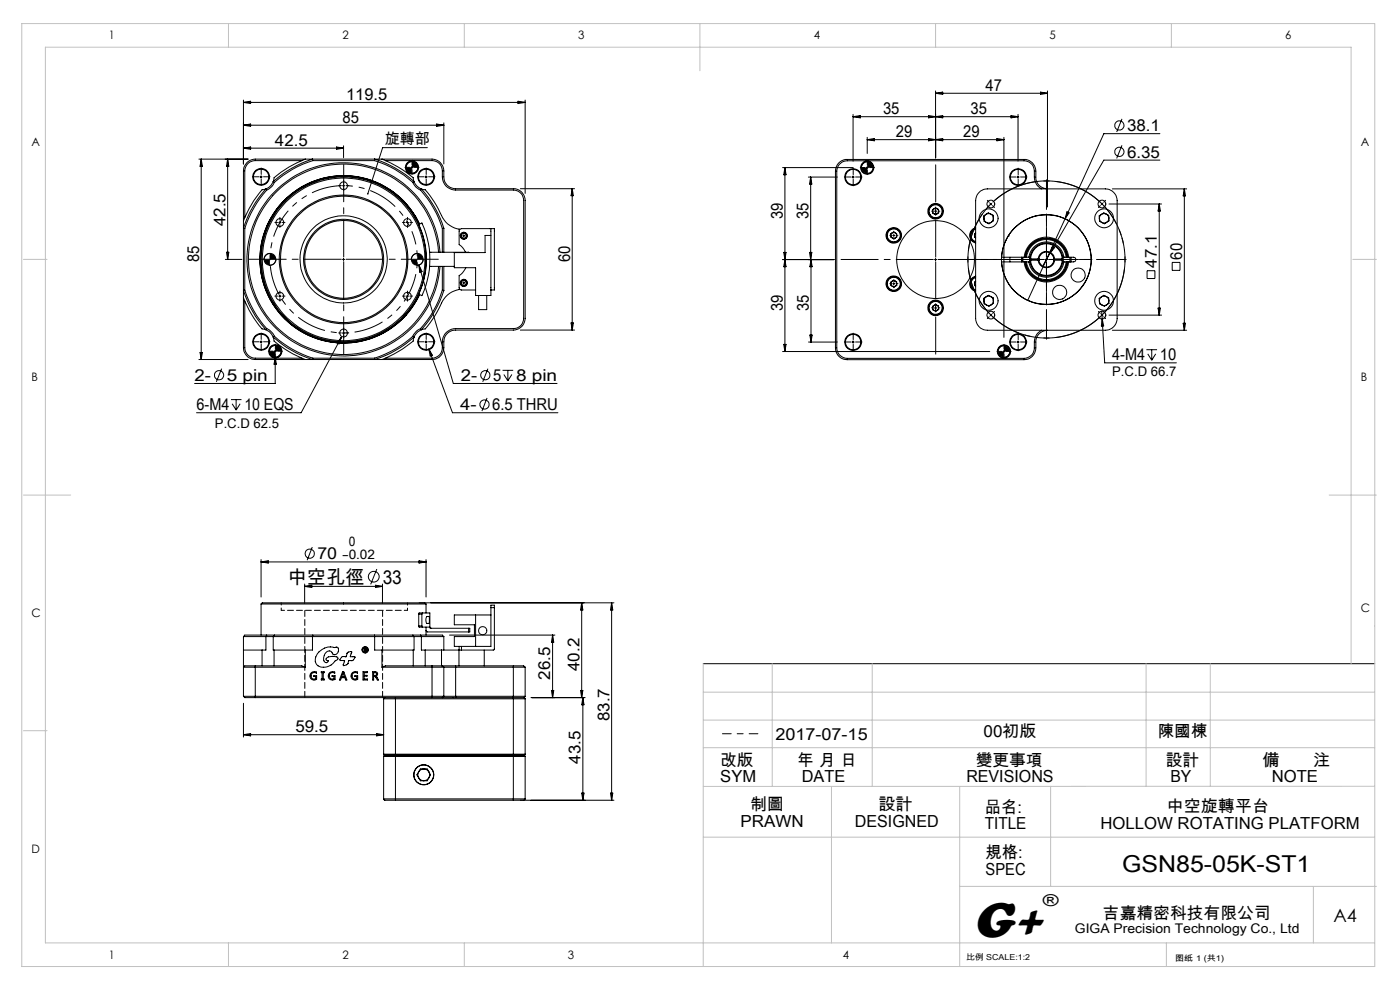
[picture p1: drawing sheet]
<svg xmlns="http://www.w3.org/2000/svg" width="297mm" height="210mm" viewBox="0 0 297 210" stroke-linecap="round" stroke-linejoin="round" font-family="sans-serif">
<g fill="none" stroke="#000" stroke-width=".21">
<path d="M198.5 19.3v14.2M198.5 19.8l1.5-.3v.5zM198.5 19.8h23.7M220.7 19.5l1.5 .3-1.5 .2zM222.2 19.3v24.6M42.2 33.8h10.4M42.7 33.8l.2 1.5h-.5zM42.7 33.8v42.5M48.3 33.8v21.2M48.3 33.8l.2 1.5h-.5zM51.6 31.4h21.3M51.6 31.4l1.6-.2v.5z"/>
<path d="M51.6 21.2v13.6M51.6 21.7l1.6-.2v.5zM51.6 26.6l1.6-.3v.5zM51.6 26.6h42.6M51.6 21.7h59.8M52.4 34.5l.6-.5 1.2-.2h37.5a2.53 2.53 0 0 1 2.5 2.5v1.2a2.47 2.47 0 0 0 2.5 2.5h12.2a2.47 2.47 0 0 1 2.5 2.5v25a2.53 2.53 0 0 1-2.5 2.5h-12.2a2.47 2.47 0 0 0-2.5 2.5 3.4 3.4 0 0 1-1.1 3.3l-.7 .4-.7 .1h-37.5a2.53 2.53 0 0 1-2.6-2.5v-37.5l.2-.8zM55.1 37.5h.5M55.4 37.3v.5M58 38.5a2.79 2.79 0 0 1-1.6 1.6M58 38.5l.2 .2M58.2 38.7a3 3 0 0 1-1.6 1.6M64 34.1h-9.8a2.2 2.2 0 0 0-2.3 2.2v9.8"/>
<path d="M64.8 33.8a20.2 20.2 0 0 0-6.7 4l-.1 .7M66.4 34.1a21.6 21.6 0 0 0-8.2 4.6M66.4 34.1l-.1-.3a23 23 0 0 0-8.3 4.7M66.4 34.1h13M71.4 31.2l1.5 .2-1.5 .3zM72.6 39.4h.5M72.9 30.9v2.5M72.9 39.1v.5M79.4 34.1a21.6 21.6 0 0 1 8.2 4.6M79.4 34.1l.1-.3a22.8 22.8 0 0 1 8.3 4.7M81 33.8a21.2 21.2 0 0 1 6.7 4l.1 .7M81.8 34.1h9.9a2.15 2.15 0 0 1 2.1 2.2 3.5 3.5 0 0 0 1.2 3.5l.8 .4 .9 .1h12.2a2.21 2.21 0 0 1 2.2 2.2v25a2.15 2.15 0 0 1-2.2 2.2h-12.2a2.83 2.83 0 0 0-2.9 2.8 2.82 2.82 0 0 1-1.1 3.2l-1 .3h-9.9"/>
<path d="M87.1 35.5h.5M87.4 35.3v.5M87.4 34.3a1.21 1.21 0 0 0-1.3 1.2M87.6 38.7a2.76 2.76 0 0 0 1.6 1.6M87.8 38.5a2.54 2.54 0 0 0 1.6 1.6M87.8 38.5l-.2 .2M88.7 35.5a1.26 1.26 0 0 1-1.3 1.3M90.1 37.5h.6M90.4 37.3v.5M90.7 31.3h-9.5l-3.2 9.8M92.6 26.3l1.6 .3-1.6 .2zM94.2 26.1v8.7"/>
<path d="M109.9 21.5l1.5 .2-1.5 .3zM111.4 21.2v19.8M166 35.6h15M166.5 35.6v39M166.5 35.6l.3 1.5h-.5zM171.5 37.6h6.1M172 37.6v17.5M172 37.6l.2 1.4h-.5zM180.7 37.6h.5M181 24.3v9.9M181 24.8h35M181 24.8l1.5-.3v.5z"/>
<path d="M181 37.3v.5M183.7 35.6h.5M184 29.1v3.5M184 29.6h29M184 29.6l1.5-.2v.5zM184 34.3h-.2a1.22 1.22 0 0 0-1.1 1.3M184 35.3v.5M185.2 35.6a1.33 1.33 0 0 1-1.2 1.2M197 29.4l1.5 .2-1.5 .3zM197 24.5l1.5 .3-1.5 .2zM198.5 24.8l1.5-.3v.5zM198.5 29.6l1.5-.2v.5z"/>
<path d="M211.5 29.4l1.5 .2-1.5 .3zM213 29.1v42.5M214.5 24.5l1.5 .3-1.5 .2zM215.7 37.6h.5M216 24.3v9.9M216 37.3v.5M238 30.8l-1.1 2.8M238 25.2l-1.1 2.8M246.1 34h-11.9l-13 22.4M246.1 28.4h-11.9l-16.2 35.3M47.8 55h3.5M48 53.5h.5l-.2 1.5z"/>
<path d="M51.9 48.5v13.1M56.4 40.1a22.8 22.8 0 0 0-4.8 8.3l.3 .1M56.4 40.1l-.7 .1a19 19 0 0 0-4.1 6.7M56.4 40.1l.2 .2M56.6 40.3a23.1 23.1 0 0 0-4.7 8.2M57.3 53.8h-.2a1.22 1.22 0 0 0-1.1 1.2M58.5 55v.2a1.29 1.29 0 0 1-1.2 1.1M59.1 47.2h.5M59.4 46.9v.5M60 42.8a17.7 17.7 0 0 1 29 4.7 17.7 17.7 0 0 0-25.7-7.4 17.7 17.7 0 0 0-3.9 26.4 17.7 17.7 0 0 0 26.7 .4 17.8 17.8 0 0 1-25.2 1.2 17.8 17.8 0 0 1-.9-25.3zM72.6 55h.5M72.9 54.8v.5"/>
<path d="M86.2 47.2h.5M86.4 46.9v.5M88.5 53.8h-.1a1.22 1.22 0 0 0-1.1 1.2M88.8 47.6l.7-.3a18.4 18.4 0 0 1 0 15.4l-.7-.3a17.6 17.6 0 0 0 0-14.8zM88.9 56.2l7.3 25.1h22M88.9 56.2l.6 1.4-.5 .1zM88.9 47.6a17.6 17.6 0 0 0-26.9-6.4 17.6 17.6 0 0 0 0 27.7 17.6 17.6 0 0 0 26.9-6.5M89.2 40.3a22.3 22.3 0 0 1 4.6 8.2M89.4 40.1a22.8 22.8 0 0 1 4.8 8.3M89.4 40.1l.7 .1a19.7 19.7 0 0 1 3.8 6 5.1 5.1 0 0 0 3.6 2.4M89.4 40.1l-.2 .2M89.8 55l-.1 .2a1.22 1.22 0 0 1-1.2 1.1"/>
<path d="M91.2 56.5h5.2M91.2 53.5l8.4 .1M93 53.5a20.2 20.2 0 0 0-29.7-16.2 20.2 20.2 0 0 0-2.8 33.7 20.2 20.2 0 0 0 32-11.1l.5-3.4M93.3 53.5a20.5 20.5 0 0 0-31.1-16 20.5 20.5 0 0 0 0 35 20.5 20.5 0 0 0 31.1-16M93.8 48.5v5M93.8 56.5v5.1M94.2 48.4v5.1M94.2 56.5v5.1M94.2 48.4l-.4 .1M98.1 50h.5M98.1 60h.5M98.4 49.8v.5"/>
<path d="M98.4 59.8v.5M98.8 56.8l-.7 1-.7 .7 .1 2.8 .3 .2h3.1M104.1 48.5h.8v13h-.8M104.1 48.5v13M104.1 48.5l-6.5 .1-.2 .3v3l.7 .6 .7 1M104.1 49.9h-1.2v3.7h-6.5v3.2h4.5v5.9h3.2v-1.2M110.4 40h11.5M121.4 40l.2 1.5h-.5zM121.4 40v30M166 55.1h10.9M166.3 53.5l.5 3.1h-.5l.5-3.1zM171.7 53.5h.5l-.2 1.6z"/>
<path d="M172 55.1v17.5M172 55.1l.3 1.5h-.5zM188.9 49.6l.7-.4 .6 .4 .1 .7-.6 .4-.7-.4zM188.9 59.9l.7-.4 .6 .3 .1 .7-.6 .4-.7-.3zM189.4 49.9h.5M189.6 49.7v.5M189.6 59.9v.5M197.8 44.5l.6-.4 .7 .3v.7l-.6 .4-.6-.3zM198.2 55.1h.5M198.2 44.8h.5M198.5 44.5v.6M198.5 54.8v.5"/>
<path d="M206.7 49.6l.3-.1-.3 .4 .3 .5-.2-.1zM207 48.3a1.65 1.65 0 0 0-1.3 1.6 1.65 1.65 0 0 0 1.3 1.6M207 58.6a1.65 1.65 0 0 0-1.3 1.6 1.65 1.65 0 0 0 1.3 1.6M207 58.7a1.5 1.5 0 0 0-1.1 1.5 1.5 1.5 0 0 0 1.1 1.4M207 48.5a1.5 1.5 0 0 0-1.1 1.4 1.5 1.5 0 0 0 1.1 1.5M207 58.9a1.38 1.38 0 0 0-1 1.3 1.38 1.38 0 0 0 1 1.3M207 48.6a1.38 1.38 0 0 0-1 1.3 1.38 1.38 0 0 0 1 1.4M208 40.5l.7-.3 .8-.1h25a2.53 2.53 0 0 1 2.5 2.5v24.9a2.53 2.53 0 0 1-2.5 2.6h-25a2.53 2.53 0 0 1-2.5-2.6v-24.9l.3-1.2zM208.7 45.8l1-.7 1 .6v1.1l-.9 .7-1-.6zM210 43.1l.4 .4M210.4 43.1l-.4 .4M213.4 51v.1"/>
<path d="M213.9 50.1h.1M214.2 54.6v1M216.7 54.6v1zM217 54.6v1M217.3 54.6a4.7 4.7 0 0 1 4.7-4.3 4.7 4.7 0 0 1 4.7 4.3M217.3 55.6a4.7 4.7 0 0 0 4.7 4.2 4.7 4.7 0 0 0 4.7-4.2M217.5 55.6a4.5 4.5 0 0 0 4.5 3.9 4.5 4.5 0 0 0 4.4-3.9M217.5 54.6a4.5 4.5 0 0 1 4.5-4 4.5 4.5 0 0 1 4.4 4M217.8 55.6a4.2 4.2 0 0 0 4.2 3.7 4.2 4.2 0 0 0 4.2-3.7M217.8 54.6a4.2 4.2 0 0 1 4.2-3.8 4.2 4.2 0 0 1 4.2 3.8M218.3 55.6a3.8 3.8 0 0 0 3.7 3.2 3.8 3.8 0 0 0 3.7-3.2M218.3 54.6a3.8 3.8 0 0 1 3.7-3.3 3.8 3.8 0 0 1 3.7 3.3"/>
<path d="M218.5 55.2a3.5 3.5 0 0 0 3.5 3.4 3.5 3.5 0 0 0 3.5-3.4M218.5 54.9a3.5 3.5 0 0 1 3.5-3.3 3.5 3.5 0 0 1 3.5 3.3M218.5 54.9v.3M218.5 55.2h1.9M218.5 54.9h1.9M218.5 54.6h-5.9a8.5 8.5 0 0 1 2.5-6.1 9.5 9.5 0 0 1 15 1.6 9.5 9.5 0 0 1-5.3 14 9.5 9.5 0 0 1-12.3-8.5h6M218.7 55.2a3.3 3.3 0 0 0 3.3 3.2 3.3 3.3 0 0 0 3.3-3.2M218.7 54.9a3.3 3.3 0 0 1 3.3-3.2 3.3 3.3 0 0 1 3.3 3.2M220.2 55.2a1.73 1.73 0 0 0 1.8 1.6 1.73 1.73 0 0 0 1.7-1.6M220.2 54.9a1.73 1.73 0 0 1 1.8-1.6 1.73 1.73 0 0 1 1.7 1.6M220.4 55.2a1.57 1.57 0 0 0 1.6 1.5 1.57 1.57 0 0 0 1.6-1.5M220.4 54.9a1.57 1.57 0 0 1 1.6-1.4 1.57 1.57 0 0 1 1.6 1.4"/>
<path d="M220.4 54.9v.3M221 40.1a2.73 2.73 0 0 1-1.6-2.5 2.97 2.97 0 0 0-.7-3l-.7-.4-.8-.1h-37.5a2.27 2.27 0 0 0-2.2 2.2v37.5a2.21 2.21 0 0 0 2.2 2.2h37.5a2.21 2.21 0 0 0 2.2-2.2 3.4 3.4 0 0 1 1.5-3.7h.1M221.7 55.1h.5M222 54.8v.5M222.2 40.1a2.47 2.47 0 0 1-2.5-2.5 3.3 3.3 0 0 0-1-3.3l-1.1-.5h-37.9a2.47 2.47 0 0 0-2.5 2.5v37.5a2.47 2.47 0 0 0 2.5 2.5h37.5a2.47 2.47 0 0 0 2.5-2.5 3.1 3.1 0 0 1 1.1-3.3l1.4-.4M223.3 52.3l.4 .2-.9 1.2zM223.6 54.9v.3M223.6 55.2h1.9M223.6 54.9h1.9M225.5 54.6h2.2a.49 .49 0 0 1 .5 .5 .49 .49 0 0 1-.5 .5h-2.2M225.5 54.9v.3M226.3 44.9l.5 .2-.8 1.3z"/>
<path d="M226.9 55.6h.1M226.9 54.6v1M227.2 54.6v1M233.2 45.8l1-.7 1 .6 .1 1.1-1 .7-1-.6zM235.3 43.3h11.1M236 40.1h15.7M243.3 57.4h1.7v1.7h-1.7zM245.9 43.3v23.5M245.9 43.3l.3 1.5h-.5zM248.7 55.7h1.6v1.7h-1.6zM251.2 40.1v30M251.2 40.1l.3 1.4h-.5z"/>
<path d="M42.2 76.3h10.4M42.4 74.8h.5l-.2 1.5zM47 78.2l-1.1 2.8M51.6 63.1a20.2 20.2 0 0 0 4.1 6.7l.7 .1M51.9 61.6a22.3 22.3 0 0 0 4.7 8.1M51.9 61.6h-.3a23 23 0 0 0 4.8 8.3M51.9 63.9v9.9a2.27 2.27 0 0 0 2.3 2.2h9.8M55.1 72.5h.5M55.4 72.3v.5M56.4 69.9a3.1 3.1 0 0 1 1.6 1.6M56.6 69.7a3.4 3.4 0 0 1 1.6 1.6M56.6 69.7l-.2 .2"/>
<path d="M58 71.5a23 23 0 0 0 8.3 4.8l.1-.3M58 71.5l.1 .7a19.8 19.8 0 0 0 6.7 4.1M58.1 74.5h.5M58.2 71.3a22.3 22.3 0 0 0 8.2 4.7M58.2 71.3l-.2 .2M58.4 75.8v5.5h-17.1M58.4 75.8l.2 1.4h-.5zM58.4 74.3v.5M58.4 73.3h-.2a1.22 1.22 0 0 0-1.1 1.2M59.1 62.8h.5M59.4 62.6v.5M59.7 74.5a1.26 1.26 0 0 1-1.3 1.3"/>
<path d="M66.4 76h13M72.4 71.5l-8.5 16.1h-22.2M72.4 71.5l-.5 1.4-.4-.2zM72.6 70.7h.5M72.9 70.4v.5M86.2 62.8h.5M86.4 62.6v.5M87.6 71.3a22.3 22.3 0 0 1-8.2 4.7M87.6 71.3l.2 .2M87.8 71.5a22.8 22.8 0 0 1-8.3 4.8l-.1-.3M87.8 71.5l-.1 .7a19.8 19.8 0 0 1-6.7 4.1M89 62.5l-1.6 2.8-1.3 1.6"/>
<path d="M89.2 69.7a3 3 0 0 0-1.6 1.6M89.2 69.7l.2 .2M89.4 69.9a2.79 2.79 0 0 0-1.6 1.6M90.1 72.5h.6M90.4 72.3v.5M91 74l5 13.6h22.4M91 74l.7 1.3-.4 .2zM93.8 61.6a21.6 21.6 0 0 1-4.6 8.1M93.8 61.6h.4M94.2 61.6a23 23 0 0 1-4.8 8.3M97.5 61.4a5.3 5.3 0 0 0-4.2 3.6 18.1 18.1 0 0 1-3.2 4.8l-.7 .1M101.5 62.7v3h1.8v-3"/>
<path d="M103.5 78.2l-1.1 2.8M106.6 78.6h2.3M106.9 79.4l.8 1.4M107.7 78.6v2.2M108.6 79.4l-.9 1.4M110.4 70h11.5M121.1 68.5h.5l-.2 1.5zM166 74.6h44M166.3 73.1h.5l-.3 1.5zM171.5 72.6h6.1M171.8 71.1h.5l-.3 1.5zM180.7 72.6h.5"/>
<path d="M181 72.3v.5M189.4 60.2h.5M197.8 65l.6-.4 .7 .3v.7l-.6 .4-.6-.3zM198.2 65.3h.5M198.5 65v.6M207 60.7l-.3-.4 .3-.6-.3 .2 .1 .7 .2 .1M208.7 63.3l1-.7 1 .6v1.1l-.9 .7-1-.6zM212.7 74.6h.5M213 73.3h-.2a1.22 1.22 0 0 0-1.1 1.3M213 74.3v.5M214.2 74.6v.1a1.22 1.22 0 0 1-1.2 1.1M215.7 72.6h.5"/>
<path d="M216 72.3v.5M233.2 63.3l1-.7 1 .6 .1 1.1-1 .7-1-.6zM233.7 66l.1 1.7M233.8 67.7l.6 9.3h15.2M233.8 67.7l.3 1.4-.5 .1zM235.3 66.8h11.1M236 70.1h15.7M243.2 74.2h2.3M243.5 75.1l.8 1.3M244.3 74.2v2.2M245.2 75.1l-.9 1.3M245.7 65.4h.5l-.3 1.4z"/>
<path d="M251 68.6h.5l-.3 1.5zM49 84.8h2.2M49.2 85.6l.9 1.4M50.1 84.8v2.2M50.9 85.6l-.8 1.4M103.3 84.4l-1.1 2.8M55.4 118.7v7.9M55.4 119.2h35M55.4 119.2l1.5-.3v.5zM66.3 116.1l-1.1 2.7M88.9 118.9l1.5 .3-1.5 .2zM90.4 118.7v7.9"/>
<path d="M51.6 135h4.8M51.6 137.9h4M51.6 135v12.7M55.4 128.1a1.8 1.8 0 0 1 1.6-.2h33.1l.3 .2M55.4 128.1h35M55.4 128.1v6.6M55.6 137.9v3.3M56.4 135v2.9h-.8M56.4 135h1.6M56.6 134.7h1.6M56.6 134.7h-4.7l-.3 .3M56.6 134.7l-.2 .3"/>
<path d="M58 135h8.3M58 135v2.9h.1M58.1 137.9h6.7M58.1 137.9v3.3M58.2 134.7h8.2M58.2 134.7l-.2 .3M64.6 123.9v4.1M64.6 124.4h16.5M64.6 124.4l1.5-.3v.5zM64.8 137.9v3.6M66.3 135v2.9h-1.5M66.3 135h13.2"/>
<path d="M66.4 134.7h13M66.4 134.7l-.1 .3M67.7 138.3a3.7 3.7 0 0 1 3.5-1h.2a.87 .87 0 0 1 .4 .9 .87 .87 0 0 1-.9 .7l-.2-.1a.96 .96 0 0 0-.8-.7 .96 .96 0 0 0-1 .6 1.16 1.16 0 0 0 .3 1.9l.3-.1 .1-.3-.3-.2-.1-.2a1.26 1.26 0 0 1 1.4-.6l.8 .1 .3 .2a.82 .82 0 0 1-.7 .8 2.53 2.53 0 0 1-3.9 .5l-.2-.4a2.44 2.44 0 0 1 .8-2.1zM72.5 139.4l.3-.1a.56 .56 0 0 0 .7-.1 .56 .56 0 0 0 .1-.6l.3-.3 .7-.1-.3 1.1h1a.97 .97 0 0 1-1.3 .8l-.1 .2a.89 .89 0 0 1-1.1 .8l.3-.9-1-.1v-.1zM73.3 139.3h.1M77.2 137.4l.6 .1v.3l-.3 .1 .3 .3-.4-.3-.1 .3h-.1zM77.3 137.5h.3a.19 .19 0 0 1 0 .3 .19 .19 0 0 1-.3 0zM79.4 134.7h8.2M79.4 134.7l.1 .3M79.5 135h8.3M79.5 135v2.9h1.5M79.7 124.1l1.4 .3-1.4 .2z"/>
<path d="M79.9 120.7l-1.3 3.3M81 137.9h6.7M81 137.9v3.6M81.1 123.9v4.1M87.6 134.7h1.6M87.6 134.7l.2 .3M87.7 137.9v3.3M87.8 135h1.6M87.8 135v2.9h-.1M88.8 132.8l.1 .2h.7M88.8 130.3h.7M88.8 132.8h.7"/>
<path d="M88.8 130.3v2.5M88.9 127.9h41.3M89.2 134.7h4.6l.4 .3M89.2 134.7l.2 .3M89.4 135v2.9h.8M89.4 135h4.8M89.5 132.8l.1 .2M89.5 130.3v2.5M89.6 130l-.1 .3M89.6 130h-.7l-.1 .3M89.6 130h1.6v3M89.6 133h1.6"/>
<path d="M90.2 137.9h3.5M90.2 137.9v3.3M90.4 133.8l.2 .2h8.8M90.4 128.1v1.9M90.4 133v1.7M90.5 130.8h.5l.1 .2a1.18 1.18 0 0 1-.2 1.2h-.1a.33 .33 0 0 1-.4-.3zM91.2 133l.1 .3h8.1M91.2 133h.1M91.2 133l.3 .3M93.7 137.9h3.7M93.7 137.9v3.3M94.2 135v2.9"/>
<path d="M95.4 134.7h22.3M97.4 137.9h.5M97.4 137.9v3.3M97.4 137.1h.5M97.4 137.1v.8M97.9 137.1v.8M99.4 133.3h.3v.7h-.3M99.4 133.3v.7M100.9 130.4v6.7M102.7 137.9v3.3M104.1 128.9v-.5h.8v.5M104.1 128.9v8.2h-6.2"/>
<path d="M104.1 130.4h-7.7v2.1h4.2v2.5h-4.2v2.1h1M104.1 128.9h.8M104.9 128.9l-.1 8.9-6.9 .1M117.2 134.7v13.3M117.2 134.7l.3 1.5h-.5zM123.4 127.9v20.1M123.4 127.9l.2 1.5h-.4zM129.8 127.9l.2 1.5h-.5zM129.8 127.9v41.8M51.6 149.2v7.1M51.6 155.8l1.6-.2v.5zM51.6 155.8h29.8"/>
<path d="M51.6 147.7l.3 .3h2.3M51.6 147.7h42.6M54.2 141.2h9.8l.8 .3M54.2 141.2h-2.3l-.3 .3h13.2M54.2 148h37.5M54.2 141.2v6.8M66.1 142.7l.8-.2h.2v.3a.7 .7 0 0 0-1.1 .4 .7 .7 0 0 0 1 .8v-.5h-.4v-.2h.6v.8a.91 .91 0 0 1-1.3-.2 .91 .91 0 0 1 .2-1.2zM68.2 142.5h.6v.2h-.2v1.3h.2v.2h-.6v-.2h.1v-1.3h-.1zM70 142.7l.8-.2h.2v.3a.7 .7 0 0 0-1.1 .4 .7 .7 0 0 0 .9 .8v-.5h-.4v-.2h.7v.8a.92 .92 0 0 1-1.3-.2 .92 .92 0 0 1 .2-1.2zM72.7 142.5h.2l.7 1.7h-.3l-.1-.5h-.8l-.2 .5h-.2zM72.8 142.7h.1M72.8 142.7l.3 .8h-.6z"/>
<path d="M74.8 142.7l.8-.2h.2v.3a.71 .71 0 0 0-1.1 .4 .71 .71 0 0 0 1 .8v-.5h-.4v-.2h.6v.8a.91 .91 0 0 1-1.3-.2 .91 .91 0 0 1 .2-1.2zM77 142.5h.9v.2h-.6v.6h.6v.1h-.6v.6h.7v.2h-1zM79.1 142.5h.5a.47 .47 0 0 1 .5 .2 .47 .47 0 0 1-.1 .6l-.3 .1 .6 .8h-.3l-.4-.7h-.3v.7h-.2zM79.3 142.7h.3a.3 .3 0 0 1 .3 .3 .3 .3 0 0 1-.3 .3h-.3zM79.7 143.4h.1M79.9 155.6l1.5 .2-1.5 .3zM81 141.5h13.2M81.4 160h2.5M81.4 160l.2 .2M81.4 148.2h2.5M81.4 148.2v11.8M81.6 148l-.2 .2"/>
<path d="M83.9 160v.2M83.9 148v.2M83.9 148.2v11.8M83.9 148.2h25M83.9 160h25M91.7 141.2h-9.9l-.8 .3M91.7 148h2.1M91.7 141.2h2.1M91.7 141.2v6.8M93.8 148h15.1M93.8 141.2h2.9M93.8 141.2l.4 .3"/>
<path d="M94.2 141.5h17.2M94.2 147.7h17.2M94.2 141.5v6.2M94.2 147.7l-.4 .3M96.7 141.2h12.2M96.7 141.2v6.8M108.9 148v.2M108.9 160v.2M108.9 148.2h2.5M108.9 148h2.3l.2 .2M108.9 160h2.5M108.9 141.2h.7a2.1 2.1 0 0 1 1.8 .3"/>
<path d="M108.9 141.2v6.8M108.9 148.2v11.8M111.4 160l-.2 .2M111.4 141.5v6.2M111.4 148.2v11.8M111.4 147.7l-.3 .3M112.6 148h11.5M117 146.5h.5l-.3 1.5zM123.2 146.5h.4l-.2 1.5zM123.6 148v21.7M123.6 148l.3 1.5h-.5zM149.2 140.8h142.4"/>
<path d="M81.4 169.5l.2 .2h2.3M81.4 169.5h2.5M81.4 160.5h2.5M81.4 160.5v9M81.6 160.2h2.3M81.6 160.2l-.2 .3M83.9 169.5v.2M83.9 160.2v.3M83.9 169.7h25M83.9 169.5h25M83.9 160.5v9M83.9 160.5h25"/>
<path d="M83.9 160.2h25M89.2 163.1h1.4l.7 1.3-.7 1.2h-1.4l-.8-1.2zM108.9 169.5v.2M108.9 160.2v.3M108.9 160.2h2.3M108.9 160.5h2.5M108.9 169.5h2.5M108.9 160.5v9M110.4 169.7h19.8M111.2 160.2l.2 .3M111.4 169.5l-.2 .2h-2.3M111.4 160.5v9"/>
<path d="M123.4 168.2h.5l-.3 1.5zM129.5 168.2h.5l-.2 1.5z"/>
<circle cx="55.4" cy="37.5" r="1.63"/>
<circle cx="55.4" cy="37.5" r="1.79"/>
<circle cx="72.9" cy="39.4" r=".82"/>
<circle cx="87.4" cy="35.5" r="1.25"/>
<circle cx="87.4" cy="35.5" r="1.39"/>
<circle cx="90.4" cy="37.5" r="1.63"/>
<circle cx="90.4" cy="37.5" r="1.79"/>
<circle cx="181" cy="37.6" r="1.63"/>
<circle cx="181" cy="37.6" r="1.78"/>
<circle cx="184" cy="35.6" r="1.41"/>
<circle cx="184" cy="35.6" r="1.26"/>
<circle cx="216" cy="37.6" r="1.63"/>
<circle cx="216" cy="37.6" r="1.78"/>
<circle cx="237.5" cy="32.2" r=".98"/>
<circle cx="237.5" cy="26.6" r=".98"/>
<circle cx="57.3" cy="55" r="1.24"/>
<circle cx="59.4" cy="47.2" r=".83"/>
<circle cx="72.9" cy="55" r="13.7"/>
<circle cx="72.9" cy="55" r="8.3"/>
<circle cx="72.9" cy="55" r="17.3"/>
<circle cx="72.9" cy="55" r="17.5"/>
<circle cx="72.9" cy="55" r="8.5"/>
<circle cx="72.9" cy="55" r="13.4"/>
<circle cx="72.9" cy="55" r="9.2"/>
<circle cx="86.4" cy="47.2" r=".83"/>
<circle cx="88.5" cy="55" r="1.24"/>
<circle cx="98.4" cy="50" r=".74"/>
<circle cx="98.4" cy="50" r=".52"/>
<circle cx="98.4" cy="50" r=".66"/>
<circle cx="189.6" cy="49.9" r="1.65"/>
<circle cx="189.6" cy="49.9" r=".62"/>
<circle cx="189.6" cy="49.9" r="1.38"/>
<circle cx="189.6" cy="49.9" r="1.49"/>
<circle cx="198.5" cy="55.1" r="8.2"/>
<circle cx="198.5" cy="44.8" r="1.65"/>
<circle cx="198.5" cy="44.8" r="1.37"/>
<circle cx="198.5" cy="44.8" r=".61"/>
<circle cx="198.5" cy="44.8" r="1.5"/>
<circle cx="209.7" cy="46.3" r="1"/>
<circle cx="209.7" cy="46.3" r="2"/>
<circle cx="210.2" cy="43.3" r=".82"/>
<circle cx="222" cy="55.1" r="9.5"/>
<circle cx="228.7" cy="58.4" r="1.5"/>
<circle cx="233.8" cy="43.3" r=".82"/>
<circle cx="234.2" cy="46.3" r="1"/>
<circle cx="234.2" cy="46.3" r="2"/>
<circle cx="46.5" cy="79.6" r=".98"/>
<circle cx="55.4" cy="72.5" r="1.63"/>
<circle cx="55.4" cy="72.5" r="1.78"/>
<circle cx="58.4" cy="74.5" r="1.41"/>
<circle cx="58.4" cy="74.5" r="1.25"/>
<circle cx="59.4" cy="62.8" r=".83"/>
<circle cx="72.9" cy="70.6" r=".82"/>
<circle cx="86.4" cy="62.8" r=".83"/>
<circle cx="90.4" cy="72.5" r="1.63"/>
<circle cx="90.4" cy="72.5" r="1.78"/>
<circle cx="98.4" cy="60" r=".67"/>
<circle cx="98.4" cy="60" r=".75"/>
<circle cx="98.4" cy="60" r=".51"/>
<circle cx="103" cy="79.6" r=".98"/>
<circle cx="181" cy="72.6" r="1.63"/>
<circle cx="181" cy="72.6" r="1.78"/>
<circle cx="189.6" cy="60.2" r="1.65"/>
<circle cx="189.6" cy="60.2" r="1.38"/>
<circle cx="189.6" cy="60.2" r="1.5"/>
<circle cx="189.6" cy="60.2" r=".63"/>
<circle cx="198.5" cy="65.3" r="1.38"/>
<circle cx="198.5" cy="65.3" r="1.65"/>
<circle cx="198.5" cy="65.3" r="1.5"/>
<circle cx="198.5" cy="65.3" r=".62"/>
<circle cx="209.7" cy="63.8" r="1"/>
<circle cx="209.7" cy="63.8" r="2"/>
<circle cx="210.2" cy="66.8" r=".82"/>
<circle cx="213" cy="74.6" r="1.41"/>
<circle cx="213" cy="74.6" r="1.25"/>
<circle cx="216" cy="72.6" r="1.63"/>
<circle cx="216" cy="72.6" r="1.78"/>
<circle cx="224.8" cy="62" r="1.51"/>
<circle cx="233.8" cy="66.8" r=".82"/>
<circle cx="234.2" cy="63.8" r="1"/>
<circle cx="234.2" cy="63.8" r="2"/>
<circle cx="102.8" cy="85.8" r=".98"/>
<circle cx="65.7" cy="117.5" r=".98"/>
<circle cx="77.5" cy="137.8" r=".61"/>
<circle cx="77.5" cy="137.8" r=".67"/>
<circle cx="79.3" cy="122.3" r="1.14"/>
<circle cx="102.4" cy="133.8" r=".87"/>
<circle cx="89.9" cy="164.4" r="2.12"/>
<circle cx="89.9" cy="164.4" r="1.24"/>
<circle cx="89.9" cy="164.4" r="2.1"/>
</g>
<path d="M237.9 50.2a16.7 16.7 0 0 0-27.8-6.8 16.7 16.7 0 0 0 7.4 27.7 16.7 16.7 0 0 0 20.7-19.8l-.3-1.1" fill="none" stroke="#000" stroke-width=".21" stroke-dasharray="30.5 1.3 1.3 1.3" stroke-dashoffset="-2.8" stroke-linecap="butt"/>
<path d="M233.8 43.3l-.2-.2M233.8 43.3l.2 .1M210.2 66.8l.2 .2M210.2 66.8l-.2-.2M233.8 66.8l.2-.2M233.8 66.8l-.2 .2" fill="none" stroke="#000" stroke-width=".21" stroke-dasharray="30.5 1.3 1.3 1.3" stroke-linecap="butt"/>
<path d="M209.9 43.6a16.7 16.7 0 0 0 0 22.9M233.4 42.9a16.7 16.7 0 0 0-22.8 0M210.6 67.2a16.7 16.7 0 0 0 22.8 0M234.1 66.5a16.7 16.7 0 0 0 0-22.9" fill="none" stroke="#000" stroke-width=".21" stroke-dasharray="30.5 1.3 1.3 1.3" stroke-dashoffset="19.8" stroke-linecap="butt"/>
<path d="M87.9 50.4a15.6 15.6 0 0 0-26.2-6.3 15.6 15.6 0 0 0 7 25.9 15.6 15.6 0 0 0 19.4-18.5l-.2-1.1" fill="none" stroke="#000" stroke-width=".21" stroke-dasharray="6.3 1.3 1.3 1.3 1.3 1.3" stroke-dashoffset="4.9" stroke-linecap="butt"/>
<path d="M153.3 155.6h7.5" fill="none" stroke="#000" stroke-width=".21" stroke-dasharray="30.5 1.3 1.3 1.3" stroke-dashoffset="28.6"/>
<path d="M221.5 55h-9.2M222 54.5v-9.1M222 55.5v9.2M222.5 55h9.1" fill="none" stroke="#000" stroke-width=".21" stroke-dasharray="30.5 1.3 1.3 1.3" stroke-dashoffset="27.8"/>
<path d="M72.4 55h-19.6M72.9 54.5v-19.6M72.9 55.5v19.6M73.4 55h19.6M198 55h-19.6M198.5 54.5v-19.5M198.5 55.5v19.6M199 55h19.6" fill="none" stroke="#000" stroke-width=".21" stroke-dasharray="30.5 1.3 1.3 1.3" stroke-dashoffset="22.6"/>
<g fill="none" stroke="#000" stroke-width=".21" stroke-dasharray="30.5 1.3 1.3 1.3">
<path d="M54.9 37.5h-1.4M55.4 37v-1.4M55.4 38v1.4M55.9 37.5h1.4M72.4 39.4h-.6M72.9 38.9v-.6M72.9 39.9v.5M73.4 39.4h.6M86.9 35.5h-1M87.4 35v-1M87.4 36v1M87.9 35.5h1"/>
<path d="M89.9 37.5h-1.4M90.4 37v-1.4M90.4 38v1.4M90.9 37.5h1.4M180.5 37.5h-1.4M181 37v-1.3M181 38v1.4M181.5 37.5h1.4M183.5 35.5h-1M184 35v-1M184 36v1M184.5 35.5h1"/>
<path d="M215.5 37.5h-1.4M216 37v-1.3M216 38v1.4M216.5 37.5h1.4M58.9 47.2h-.6M59.4 46.7v-.6M59.4 47.7v.6M59.9 47.2h.6M85.9 47.2h-.5M86.4 46.7v-.6M86.4 47.7v.6M86.9 47.2h.6"/>
<path d="M97.9 50h-.2M97.9 60h-.2M98.4 49.5v-.3M98.4 50.5v.3M98.4 59.5v-.3M98.9 50h.3M98.9 60h.3M189.1 49.9h-.4M189.6 59.7v-.4M189.6 49.4v-.4M189.6 50.4v.4M190.1 49.9h.4"/>
<path d="M198 44.8h-.4M198.5 44.3v-.4M198.5 45.3v.4M199 44.8h.4M209.9 42.9l-.4-.4M210.6 43.6l.4 .4M222 55v-.2M222 55h-.3M222 55v.3M222 55h.2M233.4 43.6l-.4 .4M233.8 43.3l.2-.2"/>
<path d="M233.8 43.3l-.2 .1M234.1 42.9l.4-.4M54.9 72.5h-1.4M55.4 72v-1.4M55.4 73v1.4M55.9 72.5h1.4M57.9 74.5h-1M58.4 74v-1M58.4 75v1M58.9 62.8h-.6M58.9 74.5h1M59.4 62.3v-.6"/>
<path d="M59.4 63.3v.6M59.9 62.8h.6M72.4 70.6h-.6M72.9 70.1v-.6M72.9 71.1v.6M73.4 70.6h.6M85.9 62.8h-.5M86.4 62.3v-.6M86.4 63.3v.6M86.9 62.8h.6M89.9 72.5h-1.4M90.4 72v-1.4"/>
<path d="M90.4 73v1.4M90.9 72.5h1.4M98.4 60.5v.3M180.5 72.5h-1.4M181 72v-1.3M181 73v1.4M181.5 72.5h1.4M189.1 60.2h-.4M189.6 60.7v.3M190.1 60.2h.4M198 65.3h-.4M198.5 64.8v-.4"/>
<path d="M198.5 65.8v.4M199 65.3h.4M209.9 67.2l-.4 .4M210.2 66.8l-.2 .2M210.2 66.8l.2-.1M210.6 66.5l.4-.4M212.5 74.5h-1M213 74v-1M213 75v1M213.5 74.5h1M215.5 72.5h-1.4M216 72v-1.3"/>
<path d="M216 73v1.4M216.5 72.5h1.4M233.4 66.5l-.4-.4M233.8 66.8l.2 .2M233.8 66.8l-.2-.1M234.1 67.2l.4 .4"/>
</g>
<path d="M221.5 55h-16.4M222 54.5v-16.4M222 55.5v16.5M222.5 55h16.4" fill="none" stroke="#000" stroke-width=".21" stroke-dasharray="30.5 1.3 1.3 1.3" stroke-dashoffset="24.2"/>
<path d="M59.7 127.9v1.6M86.4 129.5v-1.6" fill="none" stroke="#000" stroke-width=".21" stroke-dasharray="1.3 .6" stroke-dashoffset=".8"/>
<path d="M59.7 129.5h26.7" fill="none" stroke="#000" stroke-width=".21" stroke-dasharray="1.3 .6" stroke-dashoffset=".6"/>
<path d="M64.7 129.5v18.5M81.2 129.5v18.5" fill="none" stroke="#000" stroke-width=".21" stroke-dasharray="1.3 .6"/>
<g fill="none" stroke="#c0c0c0" stroke-width=".21">
<path d="M4.6 5h287v200h-287zM48.5 5v5M98.5 5v5M148.5 5v10M198.5 5v5M248.5 5v5M5 55h5M287 55h5M5 105h10M282 105h10M5 155h5M149.2 152.7h142.4"/>
<path d="M149.2 146.8h142.4M149.2 140.8v64.2M149.2 158.6h142.4M163.8 140.8v26M185 140.8v26M243.1 140.8v26M256.8 140.8v26M286.6 140.8v-130.8h-277v190h282M149.2 177.6h142.4M176.4 166.8v33.2M203.6 166.8v38.2M222.9 166.8v21.2"/>
<path d="M291.6 166.8h-142.4M203.6 188h88.4M278.6 188v12M48.5 200v5M98.5 200v5M247.4 200v5"/>
</g>
<g fill="#000">
<path d="M77.9 41h.3v.2l-.2 .1v-.2v.2z"/>
<path d="M182.7 35.6a1.26 1.26 0 0 0 1.3 1.2v-1.2zM184 34.3v1.3h1.2v-.4a1.17 1.17 0 0 0-1.2-.9zM211.7 74.6v.1a1.22 1.22 0 0 0 1.3 1.1v-1.2zM213 73.3v1.3h1.2a1.33 1.33 0 0 0-1.2-1.3zM56 55v.2a1.22 1.22 0 0 0 1.3 1.1v-1.3zM57.3 53.8v1.2h1.2a1.33 1.33 0 0 0-1.2-1.2zM87.3 55v.2a1.22 1.22 0 0 0 1.2 1.1v-1.3zM88.5 53.8v1.2h1.3a1.33 1.33 0 0 0-1.3-1.2zM86.1 35.5a1.21 1.21 0 0 0 1.3 1.3v-1.3zM87.4 34.3v1.2h1.3a1.26 1.26 0 0 0-1.3-1.2zM57.2 74.5a1.21 1.21 0 0 0 1.2 1.3v-1.3zM58.4 73.3v1.2h1.3l-.1-.1a1.22 1.22 0 0 0-1.2-1.1z"/>
</g>
<text font-size="11" x="206.4" y="198.7">G+</text>
<text font-size="4.9" x="238.1" y="185">GSN85-05K-ST1</text>
<g font-size="4.1">
<text x="61" y="123.8">中空孔徑</text>
<text x="81.2" y="123.8">33</text>
</g>
<text font-size="3.9" x="282.9" y="195.5">A4</text>
<g font-size="3.5">
<text x="73.4" y="21.2">119.5</text>
<text x="209.1" y="19.3">47</text>
<text x="72.7" y="26">85</text>
<text x="187.3" y="24.2">35</text>
<text x="190" y="29.1">29</text>
<text x="204.3" y="29.1">29</text>
<text x="205.9" y="24.2">35</text>
<text x="239.1" y="27.9">38.1</text>
<text x="58.3" y="30.9">42.5</text>
<text x="239.1" y="33.4">6.35</text>
<text x="47.8" y="48" transform="rotate(-90 47.8 48)">42.5</text>
<text x="166" y="46.6" transform="rotate(-90 166 46.6)">39</text>
<text x="171.5" y="46.6" transform="rotate(-90 171.5 46.6)">35</text>
<text x="42.2" y="55.7" transform="rotate(-90 42.2 55.7)">85</text>
<text x="120.9" y="55.7" transform="rotate(-90 120.9 55.7)">60</text>
<text x="245.4" y="56.8" transform="rotate(-90 245.4 56.8)">47.1</text>
<text x="250.8" y="55" transform="rotate(-90 250.8 55)">60</text>
<text x="166" y="65.9" transform="rotate(-90 166 65.9)">39</text>
<text x="171.6" y="65.9" transform="rotate(-90 171.6 65.9)">35</text>
<text x="235.9" y="76.5">4-M4</text>
<text x="246.1" y="76.5">10</text>
<text x="41.3" y="80.8">2-</text>
<text x="48.1" y="80.8">5 pin</text>
<text x="97.8" y="80.8">2-</text>
<text x="104.6" y="80.8">5</text>
<text x="109.5" y="80.8">8 pin</text>
<text x="41.7" y="87">6-M4</text>
<text x="51.8" y="87">10 EQS</text>
<text x="97.6" y="87">4-</text>
<text x="104.4" y="87">6.5 THRU</text>
<text x="67.3" y="118.7">70</text>
<text x="122.9" y="142.3" transform="rotate(-90 122.9 142.3)">40.2</text>
<text x="116.7" y="144.2" transform="rotate(-90 116.7 144.2)">26.5</text>
<text x="62.7" y="155.3">59.5</text>
<text x="129.3" y="153" transform="rotate(-90 129.3 153)">83.7</text>
<text x="123.2" y="162" transform="rotate(-90 123.2 162)">43.5</text>
<text x="164.5" y="157">2017-07-15</text>
<text x="208.7" y="156.4">00初版</text>
<text x="245.6" y="156.4">陳國棟</text>
<text x="152.8" y="162.4">改版</text>
<text x="152.8" y="165.9">SYM</text>
<text x="169.1" y="162.4">年 月 日</text>
<text x="170.1" y="165.9">DATE</text>
<text x="205" y="165.9">REVISIONS</text>
<text x="207" y="162.4">變更事項</text>
<text x="247.4" y="162.4">設計</text>
<text x="248.3" y="165.9">BY</text>
<text x="267.8" y="162.4">備</text>
<text x="269.8" y="165.9">NOTE</text>
<text x="278.6" y="162.4">注</text>
<text x="159.1" y="171.9">制圖</text>
<text x="186.4" y="171.9">設計</text>
<text x="208.9" y="172.4">品名:</text>
<text x="247.5" y="172.2">中空旋轉平台</text>
<text x="157.1" y="175.4">PRAWN</text>
<text x="181.3" y="175.4">DESIGNED</text>
<text x="208.9" y="175.9">TITLE</text>
<text x="233.5" y="175.8">HOLLOW ROTATING PLATFORM</text>
<text x="209.1" y="182.1">規格:</text>
<text x="209.1" y="185.6">SPEC</text>
<text x="221.2" y="192.2">®</text>
<text x="234" y="194.8">吉嘉精密科技有限公司</text>
</g>
<text font-size="3.2" x="81.6" y="30.5">旋轉部</text>
<g font-size="2.8">
<text x="236" y="79.8">P.C.D 66.7</text>
<text x="45.6" y="90.8">P.C.D 62.5</text>
<text x="72.6" y="118.7">-0.02</text>
<text x="74" y="115.9">0</text>
<text x="228" y="197.8">GIGA Precision Technology Co., Ltd</text>
</g>
<g font-size="2.5">
<text x="23.1" y="8.4">1</text>
<text x="72.7" y="8.4">2</text>
<text x="122.7" y="8.4">3</text>
<text x="172.7" y="8.4">4</text>
<text x="222.7" y="8.4">5</text>
<text x="272.7" y="8.4">6</text>
<text x="6.7" y="30.9">A</text>
<text x="288.7" y="30.9">A</text>
<text x="6.7" y="80.9">B</text>
<text x="288.7" y="80.9">B</text>
<text x="6.7" y="130.9">C</text>
<text x="288.7" y="129.9">C</text>
<text x="6.7" y="180.9">D</text>
<text x="23.1" y="203.4">1</text>
<text x="72.7" y="203.4">2</text>
<text x="120.5" y="203.4">3</text>
<text x="178.8" y="203.4">4</text>
</g>
<g font-size="1.7">
<text x="204.9" y="203.7">比例 SCALE:1:2</text>
<text x="249.3" y="203.8">图纸 1 (共1)</text>
</g>
</svg>
